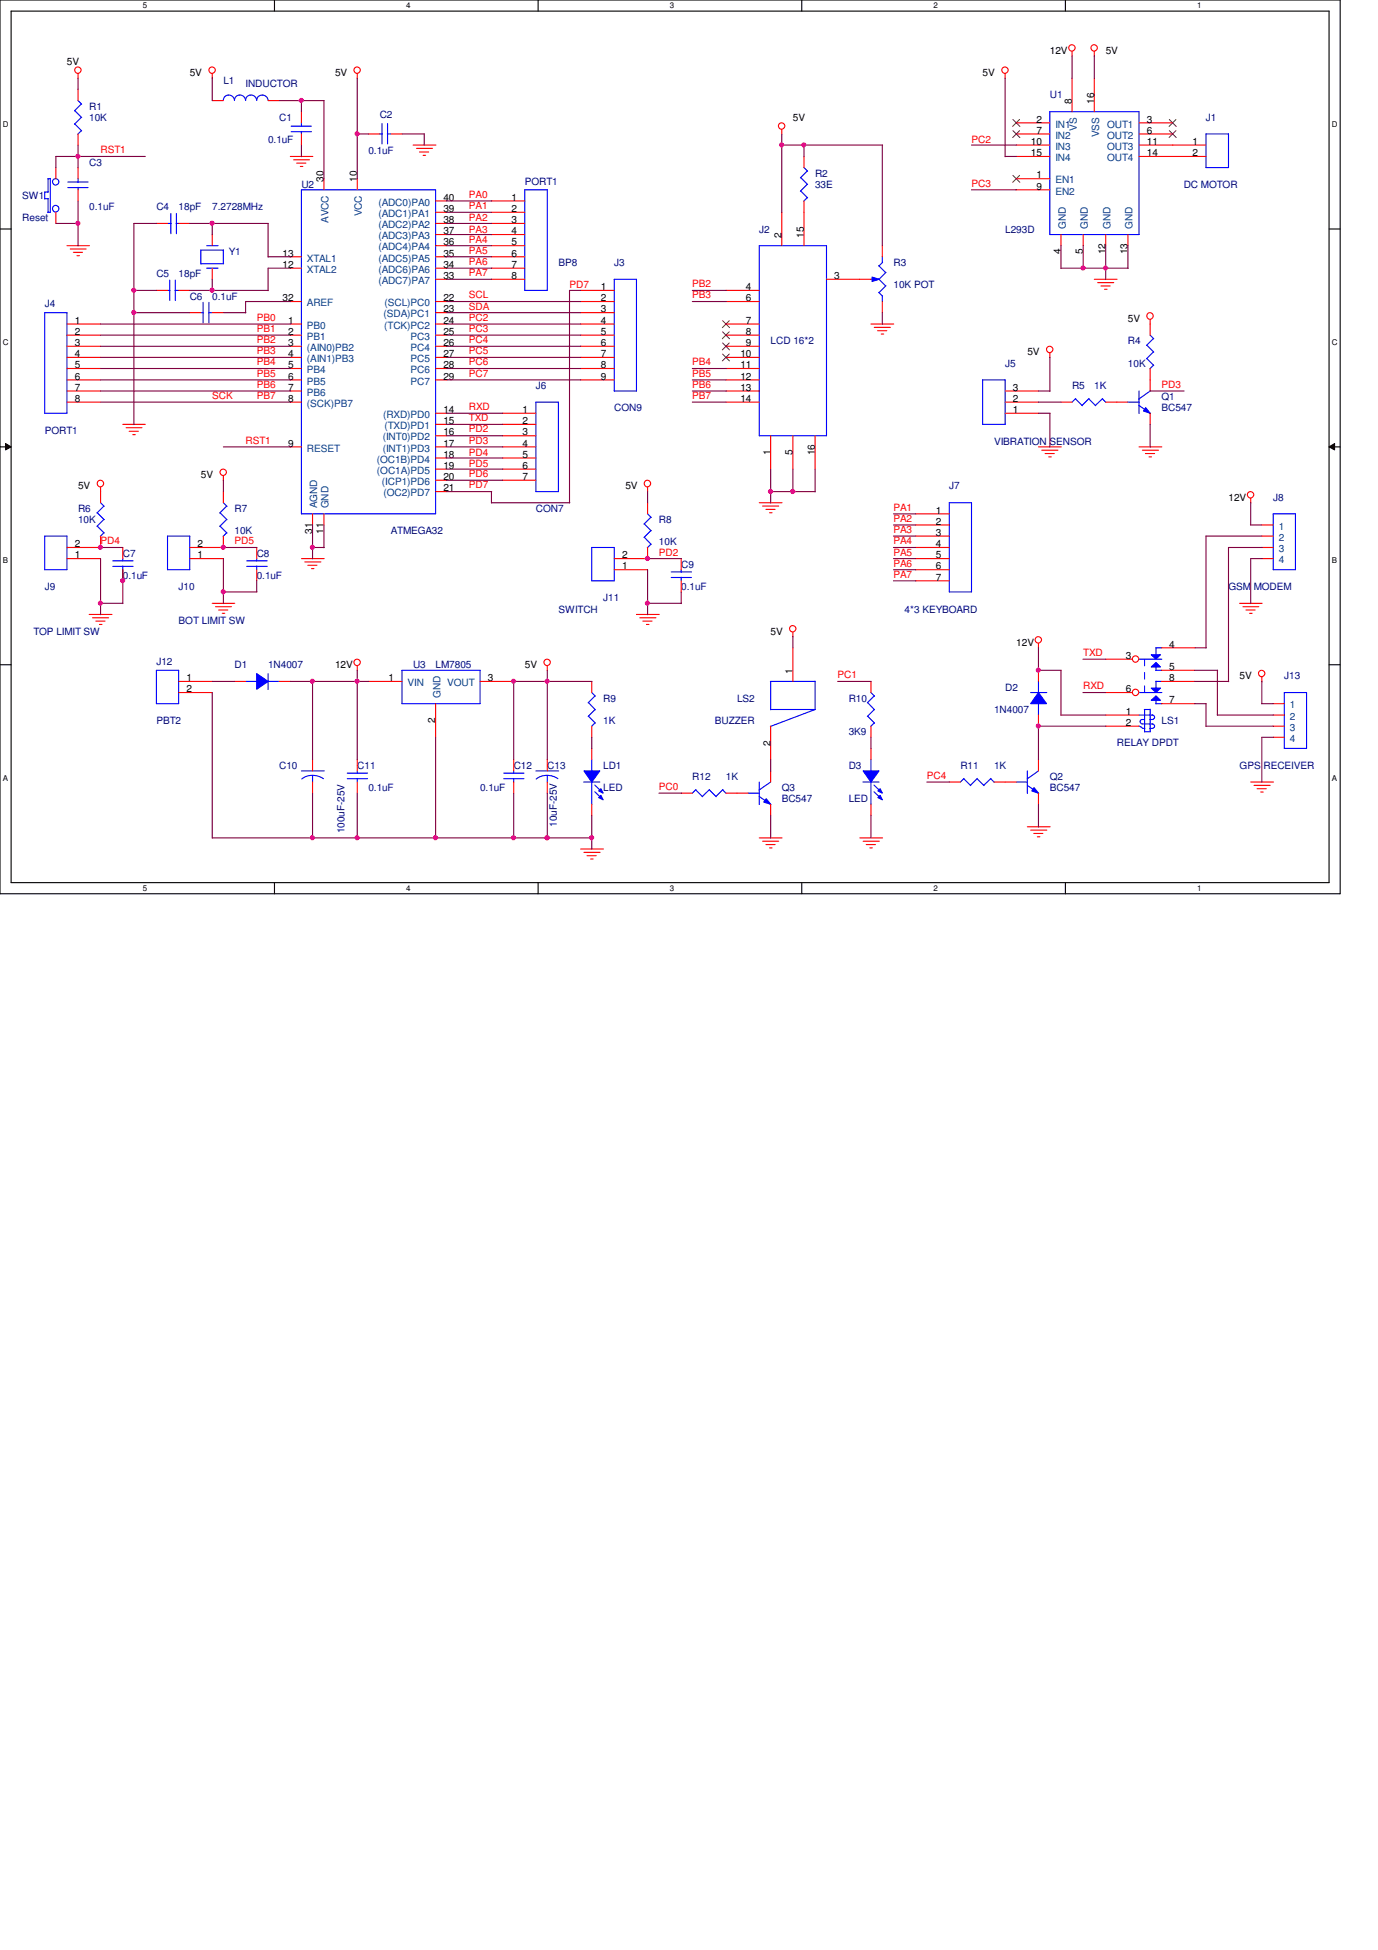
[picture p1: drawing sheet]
<svg xmlns="http://www.w3.org/2000/svg" width="210mm" height="297mm" viewBox="0 0 210 297" stroke-linecap="round" stroke-linejoin="round" font-family="sans-serif">
<path d="M0 0h204.2v136.1h-204.2zM1.7 1.7h200.8v132.8h-200.8z" fill="none" stroke="#000" stroke-width=".17"/>
<g fill="#fff">
<path d="M21.8 .2h.6v1.3h-.6z"/>
<path d="M21.8 134.6h.6v1.4h-.6z"/>
</g>
<path d="M41.8 0v1.7M41.8 134.5v1.6" fill="none" stroke="#000" stroke-width=".17"/>
<g fill="#fff">
<path d="M61.9 .2h.6v1.3h-.6z"/>
<path d="M61.9 134.6h.6v1.4h-.6z"/>
</g>
<path d="M82 0v1.7M82 134.5v1.6" fill="none" stroke="#000" stroke-width=".17"/>
<g fill="#fff">
<path d="M102.1 .2h.6v1.3h-.6z"/>
<path d="M102.1 134.6h.6v1.4h-.6z"/>
</g>
<path d="M122.2 0v1.7M122.2 134.5v1.6" fill="none" stroke="#000" stroke-width=".17"/>
<g fill="#fff">
<path d="M142.2 .2h.7v1.3h-.7z"/>
<path d="M142.2 134.6h.7v1.4h-.7z"/>
</g>
<path d="M162.3 0v1.7M162.3 134.5v1.6" fill="none" stroke="#000" stroke-width=".17"/>
<g fill="#fff">
<path d="M182.4 .2h.6v1.3h-.6z"/>
<path d="M182.4 134.6h.6v1.4h-.6z"/>
<path d="M.4 18.3h.9v1.3h-.9z"/>
<path d="M202.9 18.3h.9v1.3h-.9z"/>
<path d="M.4 51.5h.9v1.3h-.9z"/>
<path d="M202.9 51.5h.9v1.3h-.9z"/>
</g>
<path d="M0 34.9h1.7M202.5 34.9h1.7" fill="none" stroke="#000" stroke-width=".17"/>
<g fill="#fff">
<path d="M.4 84.7h.8v1.3h-.8z"/>
<path d="M202.9 84.7h.8v1.3h-.8z"/>
</g>
<path d="M0 68.1h1.7M202.5 68.1h1.7" fill="none" stroke="#000" stroke-width=".17"/>
<path d="M.8 67.6l.9 .5-.9 .4zM202.5 68.1l.9-.5v.9z" fill="#000"/>
<path d="M.8 67.6l.9 .5-.9 .4zM202.5 68.1l.9-.5v.9z" fill="none" stroke="#000" stroke-width=".15"/>
<g fill="#fff">
<path d="M.4 117.9h.8v1.3h-.8z"/>
<path d="M202.9 117.9h.8v1.3h-.8z"/>
</g>
<path d="M0 101.3h1.7M202.5 101.3h1.7" fill="none" stroke="#000" stroke-width=".17"/>
<g fill="none" stroke="#f00" stroke-width=".17">
<path d="M11.9 11.2v.7M32.3 11.2v.7M54.4 11.2v.7M119.1 19.7v.7M153.2 11.2v.7M163.4 7.8v.8M166.8 7.8v.8M10.2 37.4h3.4M10.7 37.9h2.4M11.2 38.4h1.4M11.7 38.9h.4M44.2 23.8h3.5"/>
<path d="M44.2 39.1h1.7M44.7 24.3h2.5M45.2 24.8h1.4M45.8 25.4h.3M49.4 27.2v1.7M54.4 27.2v1.7M62.9 22.1h3.5M63.5 22.6h2.4M63.9 23.2h1.4M64.5 23.7h.4M66.4 37.4h1.7M66.4 39.1h1.7"/>
<path d="M66.4 30.6h1.7M66.4 32.3h1.7M66.4 34h1.7M66.4 35.7h1.7M178.7 23.8h5.1M178.7 22.1h5.1M10.2 49.4h5.1M10.2 51.1h5.1M10.2 52.7h5.1M10.2 54.4h5.1M10.2 56.1h5.1M10.2 57.9h5.1"/>
<path d="M10.2 59.6h5.1M44.2 49.4h1.7M44.2 40.9h1.7M44.2 45.9h1.7M44.2 51.1h1.7M44.2 52.7h1.7M44.2 54.4h1.7M44.2 56.1h1.7M44.2 57.9h1.7M44.2 59.6h1.7M66.4 49.4h1.7M66.4 42.5h1.7"/>
<path d="M66.4 40.9h1.7M66.4 45.9h1.7M66.4 47.6h1.7M66.4 51.1h1.7M66.4 52.7h1.7M66.4 54.4h1.7M66.4 56.1h1.7M66.4 57.9h1.7M132.7 49.4h3.5M133.2 49.9h2.5M133.7 50.4h1.4M134.3 50.9h.4"/>
<path d="M160 53.8v.7M166.8 42.5h3.4M167.3 43.1h2.4M167.8 43.6h1.4M168.3 44.1h.4M175.3 48.7v.7M10.2 61.3h5.1M15.3 74.2v.7M18.7 64.6h3.4M19.2 65.2h2.4M19.7 65.7h1.4M20.2 66.2h.4"/>
<path d="M34 72.5v.7M44.2 68.1h1.7M44.2 61.3h1.7M47.6 78.3v1.7M49.4 78.3v1.7M66.4 64.6h1.7M66.4 68.1h1.7M66.4 62.9h1.7M66.4 66.4h1.7M66.4 69.8h1.7M66.4 71.5h1.7M66.4 73.2h1.7"/>
<path d="M66.4 74.9h1.7M98.7 74.2v.7M115.7 76.6h3.5M116.2 77.1h2.5M116.7 77.6h1.4M117.3 78.1h.3M158.2 68.1h3.5M158.7 68.6h2.5M159.3 69.1h1.4M159.8 69.6h.4M161.7 61.3h1.7M168.5 61.3h1.7"/>
<path d="M173.6 68.1h3.4M174.1 68.6h2.4M174.5 69.1h1.4M175.1 69.6h.4M190.6 75.9v.7M13.6 93.6h3.5M14.1 94.1h2.5M14.6 94.6h1.4M15.2 95.1h.3M32.3 91.9h3.5M32.9 92.4h2.4M33.3 92.9h1.4"/>
<path d="M33.9 93.4h.3M39.1 83.4v1.7M39.1 86.8v1.7M45.9 85.1h3.5M46.4 85.6h2.5M46.9 86.1h1.4M47.5 86.6h.3M93.6 85.1h5.1M93.6 86.8h5.1M97 93.6h3.5M97.5 94.1h2.4M98 94.6h1.4"/>
<path d="M98.5 95.1h.4M120.8 96.3v.7M158.2 98v.7M188.9 91.9h3.4M189.4 92.4h2.4M189.9 92.9h1.4M190.4 93.4h.4M47.6 115.7v1.7M47.6 119.1v1.7M54.4 101.4v.8M83.4 101.4v.8M190.6 119.1h3.5"/>
<path d="M191.1 119.6h2.4M192.3 103.1v.7M88.5 129.3h3.4M89 129.8h2.4M89.5 130.3h1.3M90 130.9h.4M103.8 120.8h1.7M110.6 120.8h1.7M115.7 127.6h3.5M116.2 128.1h2.5M116.7 128.7h1.4M117.3 129.2h.3"/>
<path d="M131 127.6h3.5M131.5 128.1h2.5M132 128.7h1.4M132.5 129.2h.4M156.5 125.9h3.5M157.1 126.4h2.4M157.5 127h1.4M158.1 127.5h.4M191.6 120.1h1.4M192.1 120.6h.4"/>
<circle cx="11.9" cy="10.7" r=".49"/>
<circle cx="32.3" cy="10.7" r=".49"/>
<circle cx="54.4" cy="10.7" r=".49"/>
<circle cx="119.1" cy="19.2" r=".49"/>
<circle cx="153.1" cy="10.7" r=".49"/>
<circle cx="163.3" cy="7.3" r=".49"/>
<circle cx="166.7" cy="7.3" r=".49"/>
<circle cx="160" cy="53.2" r=".49"/>
<circle cx="175.2" cy="48.1" r=".5"/>
<circle cx="15.3" cy="73.7" r=".5"/>
<circle cx="34" cy="71.9" r=".49"/>
<circle cx="98.6" cy="73.7" r=".5"/>
<circle cx="190.6" cy="75.4" r=".49"/>
<circle cx="120.8" cy="95.8" r=".49"/>
<circle cx="158.2" cy="97.5" r=".49"/>
<circle cx="54.4" cy="100.9" r=".49"/>
<circle cx="83.4" cy="100.9" r=".49"/>
<circle cx="192.3" cy="102.6" r=".49"/>
</g>
<g fill="none" stroke="#00f" stroke-width=".17">
<path d="M45.9 28.9h20.5v49.4h-20.5zM183.8 20.4h3.4v5.1h-3.4zM6.8 47.6h3.4v15.3h-3.4zM163.9 60.7l1 1.1M163.9 60.7l-.5 .6M165.9 60.7l1.1 1.1M165.9 60.7l-1 1.1M168 60.7l.5 .6M168 60.7l-1.1 1.1M37.6 86.3h3.1M37.6 85.4h3.1M39.1 85.1v.4"/>
<path d="M39.1 86.2v.6M90.2 83.4h3.4v5.1h-3.4zM45.9 117.4h3.5M47.6 118.1v1.1M49.3 118.6a2.84 2.84 0 0 0-3.3 .1M88.9 119.1h2.5M90.2 115.7v1.8M90.2 119.1v3.5M106 120.3l1.1 1.1M106 120.3l-.5 .5M108.1 120.3l1 1.1M108.1 120.3l-1.1 1"/>
<path d="M110.1 120.3l.6 .6M110.2 120.3l-1.1 1"/>
</g>
<path d="M89 117.4h2.4l-1.2 1.7z" fill-rule="evenodd" fill="#00f"/>
<path d="M89 117.4h2.4l-1.2 1.7z" fill="none" stroke="#00f" stroke-width=".17"/>
<path d="M91.6 121.2l.3 .6-.7-.3z" fill-rule="evenodd" fill="#00f"/>
<path d="M91.6 121.2l.3 .6-.7-.3z" fill="none" stroke="#00f" stroke-width=".17"/>
<path d="M91.6 120.1l.3 .7-.7-.3z" fill-rule="evenodd" fill="#00f"/>
<g fill="none" stroke="#00f" stroke-width=".17">
<path d="M160 17h13.6v18.7h-13.6zM6.8 29.3h.5M6.8 29.3v1M6.8 30.3h.6M7.3 27.2h.4M7.3 27.2v2.1M7.3 30.3v2.1M7.7 27.2v5.1h-.4M80 28.9h3.4v15.3h-3.4zM122 27.1l1.1 1M122 29.1l1.1 1M122.5 25.5l.6 .6"/>
<path d="M123 26l-1 1.1M123 28.1l-1 1M123 30.1l-.5 .5M149.7 57.9h3.5v6.7h-3.5zM194 78.3h3.4v8.5h-3.4zM25.5 81.7h3.4v5.1h-3.4zM37.4 103.8h1.8M40.9 102.6v2.4M40.9 103.8h1.7M52.9 118.6h3.1M52.9 117.8h3.1M54.4 117.4v.4"/>
<path d="M54.4 118.6v.5M76.8 118.6h3M76.8 117.8h3M78.3 117.4v.4M78.3 118.6v.5M90.6 119.6l1.1 1M132.2 107l1.1 1.1M132.2 109.1l1.1 1.1M132.7 105.5l.6 .5M133.2 106l-1 1.1M133.2 108.1l-1 1M133.2 110.1l-.5 .6"/>
<path d="M90.6 120.6l1.1 1.1M91.6 120.1l.3 .7-.7-.3z"/>
<circle cx="8.5" cy="31.8" r=".5"/>
<circle cx="8.5" cy="27.7" r=".49"/>
</g>
<g fill="none" stroke="#f00" stroke-width=".17">
<path d="M154.9 18.7h5.1M163.4 11.9v5.1M166.8 11.9v5.1M173.6 18.7h5.1M8.5 25.5v1.7M8.5 32.3v1.7M74.9 30.6h5.1M74.9 32.3h5.1M74.9 34h5.1M74.9 35.7h5.1M74.9 37.4h5.1M74.9 39.1h5.1"/>
<path d="M122.5 23.8v1.7M122.5 30.6v1.7M154.9 20.4h5.1M154.9 22.1h5.1M154.9 23.8h5.1M154.9 27.2h5.1M154.9 28.9h5.1M161.7 35.7v1.7M165.1 35.7v1.7M168.5 35.7v1.7M171.9 35.7v1.7M173.6 20.4h5.1"/>
<path d="M173.6 22.1h5.1M173.6 23.8h5.1M74.9 40.9h5.1M74.9 42.5h5.1M153.2 59.6h5M153.2 62.9h5M153.2 61.3h5M192.3 80h1.7M28.9 85.1h5.1M28.9 83.4h5.1M192.3 85.1h1.7M192.3 83.4h1.7"/>
<path d="M192.3 81.7h1.7M54.4 115.7v1.7M54.4 119.1v1.7M78.3 115.7v1.7M78.3 119.1v1.7M90.2 114v1.7M132.7 103.8v1.7M132.7 110.6v1.7M90.2 122.5v1.7"/>
</g>
<path d="M154.3 18.2l1.1 1.1M154.3 19.9l1.1 1.1M155.4 18.2l-1.1 1.1M155.4 19.9l-1.1 1.1M178.2 18.2l1 1.1M178.2 19.9l1 1.1M179.2 18.2l-1.1 1.1M179.2 19.9l-1.1 1.1M154.3 26.7l1.1 1.1M155.4 26.7l-1.1 1.1" fill="none" stroke="#804000" stroke-width=".15"/>
<path d="M39.1 102.6l1.8 1.2-1.8 1.2z" fill-rule="evenodd" fill="#00f"/>
<g fill="none" stroke="#00f" stroke-width=".17">
<path d="M173.6 59.6v3.4M174.8 52.6l1 1M174.8 54.6l1 1.1M175.3 51.1l.5 .5M175.3 59.6l-1.8 1.2M175.8 51.6l-1.1 1M175.8 53.6l-1.1 1.1M175.8 55.6l-.6 .6M14.8 78.1l1.1 1.1M15.3 76.6l.6 .5M15.8 77.1l-1 1M15.8 79.1l-1 1.1"/>
<path d="M171.8 61.3h1.8M173.6 61.8l1.7 1.2M14.8 80.1l1.1 1.1M15.8 81.2l-.5 .5M39.1 102.6l1.8 1.2-1.8 1.2z"/>
</g>
<path d="M175.3 49.4v1.7M175.3 56.1v1.8M15.3 74.9v1.7M15.3 81.7v1.7M35.7 103.8h1.7M42.5 103.8h1.7" fill="none" stroke="#f00" stroke-width=".17"/>
<path d="M174.6 62.1l.7 .8-1.1-.3z" fill="#00f"/>
<g fill="none" stroke="#00f" stroke-width=".17">
<path d="M34 15.3a.85 .85 0 0 1 .9-.8 .85 .85 0 0 1 .8 .8 .85 .85 0 0 1 .9-.8 .85 .85 0 0 1 .8 .8 .85 .85 0 0 1 .9-.8 .85 .85 0 0 1 .8 .8 .87 .87 0 0 1 .9-.8 .87 .87 0 0 1 .9 .8M44.4 19.2h3.1M45.9 18.7v.6M58.2 18.8v3.1M59.1 18.8v3.1M30.6 38.1h3.4M30.6 38.1v2.1M31.5 37.4h1.7M34 38.1v2.1M44.4 20.1h3.1M45.9 20v.4M57.9 20.4h.4"/>
<path d="M59 20.4h.6M115.7 37.4h10.2v29h-10.2zM30.6 47.6h.4M30.6 40.2h3.5M30.9 46.1v3.1M31.5 40.9h1.7M31.8 47.6h.5M31.8 46.1v3.1M93.6 42.5h3.4v17.1h-3.4zM144.7 76.6h3.3v13.6h-3.3zM174.6 62.1l.7 .8-1.1-.3zM6.8 81.7h3.4v5.1h-3.4z"/>
<path d="M102.3 88h3.1M102.3 87.1h3.1M103.8 86.8v.4M103.8 87.9v.6M23.8 102.1h3.4v5.1h-3.4zM61.3 102.1h11.9v5.1h-11.9zM81.7 117.4h3.4M83.4 118.1v1.1M85 118.6a2.84 2.84 0 0 0-3.3 .1M89.7 107l1 1.1M89.7 109.1l1 1.1M90.2 105.5l.5 .5"/>
<path d="M90.7 106l-1.1 1.1M90.7 108.1l-1.1 1M90.7 110.1l-.6 .6M146.9 118.6l1 1.1M146.9 118.6l-.6 .5M148.9 118.6l1 1.1M148.9 118.6l-1 1M151 118.6l.5 .6M151 118.6l-1.1 1M157.1 105.5h2.4M158.2 103.8v1.7M158.2 107.1v1.8"/>
</g>
<g fill="none" stroke="#f00" stroke-width=".17">
<path d="M32.3 15.3h1.7M40.9 15.3h1.6M45.9 17v1.7M32.3 35.7v1.7M45.9 20.4v1.7M56.1 20.4h1.8M59.6 20.4h1.7M119.1 32.3v5.1M122.5 32.3v5.1M28.9 47.6h1.7M32.3 47.6h1.7M32.3 40.9v1.6"/>
<path d="M88.5 47.6h5.1M88.5 44.2h5.1M88.5 45.9h5.1M88.5 49.4h5.1M88.5 51.1h5.1M88.5 52.7h5.1M88.5 54.4h5.1M88.5 56.1h5.1M88.5 57.9h5.1M110.6 44.2h5.1M110.6 45.9h5.1M110.6 49.4h5.1"/>
<path d="M110.6 51.1h5.1M110.6 52.7h5.1M110.6 54.4h5.1M110.6 56.1h5.1M110.6 57.9h5.1M110.6 59.6h5.1M125.9 42.5h5.1M175.3 57.9v1.7M110.6 61.3h5.1M117.4 66.4v5.1M120.8 66.4v5.1M124.2 66.4v5.1"/>
<path d="M139.5 78.3h5.2M139.5 80h5.2M170.2 61.3h1.7M175.3 62.9v1.7M10.2 85.1h5.1M10.2 83.4h5.1M103.8 85.1v1.7M103.8 88.5v1.7M139.5 85.1h5.2M139.5 83.4h5.2M139.5 81.7h5.2M139.5 86.8h5.2"/>
<path d="M139.5 88.5h5.2M27.2 103.8h5.1M27.2 105.5h5.1M56.1 103.8h5.2M66.4 107.2v5.1M73.2 103.8h5.1M83.4 115.7v1.7M83.4 119.1v1.7M90.2 103.8v1.7M90.2 110.6v1.7M144.7 119.1h1.6M151.5 119.1h1.7"/>
</g>
<path d="M110.1 48.9l1.1 1M110.1 50.5l1.1 1.1M110.1 52.2l1.1 1.1M110.1 53.9l1.1 1.1M111.1 48.9l-1 1M111.1 50.5l-1 1.1M111.1 52.2l-1 1.1M111.1 53.9l-1 1.1" fill="none" stroke="#804000" stroke-width=".15"/>
<path d="M158.2 105.5l1.3 1.7h-2.4z" fill-rule="evenodd" fill="#00f"/>
<g fill="none" stroke="#00f" stroke-width=".17">
<path d="M11.4 16.8l1 1.1M11.4 18.9l1 1M11.9 15.3l.5 .6M12.4 15.8l-1.1 1.1M12.4 17.9l-1.1 1M12.4 19.9l-.5 .5M25.5 34h.6M26 32.5v3.1M26.8 34h.4M26.9 32.5v3.1M117.4 103.8h6.8M117.4 103.8v4.3"/>
<path d="M117.4 108.1h6.8M124.2 103.8v4.3l-6.8 2.6M131.5 119.1h2.4M132.7 115.7v1.8M132.7 119.1v3.5M158.2 105.5l1.3 1.7h-2.4zM195.7 105.5h3.4v8.5h-3.4z"/>
</g>
<path d="M11.9 13.6v1.7M11.9 20.4v1.7M23.8 34h1.7M27.2 34h1.7M120.8 98.7v5.1M117.4 110.6v5.1M158.2 102.1v1.7M158.2 108.9v1.7M194 107.2h1.7M194 108.9h1.7M194 110.6h1.7M194 112.3h1.7" fill="none" stroke="#f00" stroke-width=".17"/>
<path d="M131.5 117.4h2.4l-1.2 1.7z" fill-rule="evenodd" fill="#00f"/>
<path d="M131.5 117.4h2.4l-1.2 1.7z" fill="none" stroke="#00f" stroke-width=".17"/>
<path d="M133.8 121.5l.3-.3 .4 .6z" fill-rule="evenodd" fill="#00f"/>
<path d="M133.8 121.5l.3-.3 .4 .6z" fill="none" stroke="#00f" stroke-width=".17"/>
<path d="M134.1 120.1l.4 .7-.7-.3z" fill-rule="evenodd" fill="#00f"/>
<g fill="none" stroke="#00f" stroke-width=".17">
<path d="M33.5 78.1l1.1 1.1M34 76.6l.6 .5M34.5 77.1l-1 1M34.5 79.1l-1 1.1M33.5 80.1l1.1 1.1M34.5 81.2l-.5 .5M115.7 119.1v3.5M117.4 119.1l-1.7 1.3M133.2 119.6l1.1 1M114 120.8h1.7M115.7 121.3l1.8 1.3M133.2 120.6l1.1 1.1"/>
<path d="M134.1 120.1l.4 .7-.7-.3z"/>
</g>
<path d="M34 74.9v1.7M34 81.7v1.7M132.7 114v1.7M132.7 122.5v1.7" fill="none" stroke="#f00" stroke-width=".17"/>
<path d="M116.8 121.7l.6 .8-1-.3z" fill="#00f"/>
<path d="M81.7 61.3h3.4v13.6h-3.4zM17.2 86.3h3.1M17.2 85.4h3.1M18.7 85.1v.4M18.7 86.2v.6M116.8 121.7l.6 .8-1-.3z" fill="none" stroke="#00f" stroke-width=".17"/>
<path d="M76.6 62.9h5.1M76.6 64.6h5.1M76.6 66.4h5.1M76.6 68.1h5.1M76.6 69.8h5.1M76.6 71.5h5.1M76.6 73.2h5.1M18.7 83.4v1.7M18.7 86.8v1.7M117.4 117.4v1.7M112.3 120.8h1.7M117.4 122.5v1.7" fill="none" stroke="#f00" stroke-width=".17"/>
<path d="M132.9 42.2l1 .3-1 .4z" fill="#00f"/>
<g fill="none" stroke="#00f" stroke-width=".17">
<path d="M134.5 39.1v.9M134.5 40l-.6 .5M132.7 42.5h.4M132.9 42.2l1 .3-1 .4zM133.9 44.5l.6 .6M133.9 42.5l1.1 1.1M133.9 40.5l1.1 1M134.5 45v.9M135 43.5l-1.1 1.1M135 41.5l-1.1 1M98.2 79.8l1 1.1M98.7 78.3l.5 .5"/>
<path d="M99.2 78.8l-1.1 1M98.2 81.8l1 1.1M99.2 80.8l-1.1 1.1M99.2 82.9l-.6 .5M154.8 119.1h1.7M156.5 119.6l1.8 1.3M156.5 117.4v3.5M158.2 117.4l-1.7 1.3"/>
</g>
<path d="M134.5 37.4v1.7M131 42.5h1.7M134.5 45.9v1.7M98.7 76.6v1.7M98.7 83.4v1.7" fill="none" stroke="#f00" stroke-width=".17"/>
<path d="M157.6 120l.6 .8-1-.3z" fill="#00f"/>
<path d="M10.3 27.7h3.1M10.3 28.6h3.1M11.9 27.2v.6M11.9 28.5v.4M157.6 120l.6 .8-1-.3z" fill="none" stroke="#00f" stroke-width=".17"/>
<path d="M11.9 25.5v1.7M11.9 28.9v1.7M153.2 119.1h1.7M158.2 115.7v1.7M158.2 120.8v1.7" fill="none" stroke="#f00" stroke-width=".17"/>
<path d="M175.4 101.6l.7-.7 .7 .7z" fill="#00f"/>
<path d="M175.4 101.6l.7-.7 .7 .7z" fill="none" stroke="#00f" stroke-width=".17"/>
<path d="M175.4 99.7h1.4l-.7 .7z" fill="#00f"/>
<g fill="none" stroke="#00f" stroke-width=".17">
<path d="M175.4 99.7h1.4l-.7 .7zM176.1 98.6v1.1M176.1 98.7h.9M173.5 110.6l.3 .1M173.6 100.4h3.4M173.6 108.9h2M173.9 110.7l.3 .3M174.1 110.3h1.5M174.2 111h.3M174.4 108.1h.9M174.4 109.6h-.4a.34 .34 0 0 0-.3 .3 .34 .34 0 0 0 .3 .4M174.4 108.1v3.4"/>
<path d="M174.4 111.5h.9M175.2 109.6h.4M175.2 111h.4M175.3 108v3.5M175.6 108.9a.34 .34 0 0 1 .3 .4 .34 .34 0 0 1-.3 .3M175.6 110.3a.34 .34 0 0 1 .3 .3 .34 .34 0 0 1-.3 .4M176.1 101.6v.6M176.1 102.1h.9"/>
</g>
<path d="M175.4 104.8h1.4l-.7 .7z" fill="#00f"/>
<path d="M175.4 104.8h1.4l-.7 .7z" fill="none" stroke="#00f" stroke-width=".17"/>
<path d="M175.4 106.7l.7-.7 .7 .7z" fill="#00f"/>
<path d="M25.5 44.2h.4M25.9 42.7v3.1M26.7 44.2h.5M26.7 42.7v3.1M173.6 105.5h3.4M175.4 106.7l.7-.7 .7 .7zM176.1 107.2h.9M176.1 103.8v1M176.1 106.7v.5M176.1 103.8h.9" fill="none" stroke="#00f" stroke-width=".17"/>
<path d="M174.4 100.4v5.1" fill="none" stroke="#00f" stroke-width=".15" stroke-dasharray="1 1 1 1 1 1 1 1"/>
<g fill="none" stroke="#f00" stroke-width=".17">
<path d="M23.8 44.2h1.7M27.2 44.2h1.7M177 98.7h5.1M168.5 100.4h4.1M168.5 105.5h4.1M168.5 108.9h5.1M168.5 110.6h5.1M177 102.1h5.1M177 103.8h5.1M177 107.2h5.1"/>
<circle cx="173" cy="105.5" r=".49"/>
<circle cx="173" cy="100.4" r=".49"/>
</g>
<g fill="none" stroke="#800040" stroke-width=".17">
<path d="M11.9 11.9v1.7M32.3 11.9v3.4M42.5 15.3h6.9M45.9 15.3v1.8M49.4 15.3v12M54.4 11.9v15.4M153.2 11.9v12M163.4 8.5v3.4M166.8 8.5v3.4M8.5 34h3.4M11.9 22.1v3.5M11.9 30.6v6.9"/>
<path d="M22.1 23.8h-13.6v1.8M23.9 34h-3.5v30.7M28.9 34h12M32.3 34v1.8M40.9 39.1h3.4M40.9 34v5.2M45.9 22.1v1.8M54.4 20.4h1.8M61.3 20.4h3.4M64.6 20.4v1.7M68.1 34h6.8M68.1 39.1h6.8"/>
<path d="M68.1 30.6h6.8M68.1 37.4h6.8M68.1 35.7h6.8M68.1 32.3h6.8M119.1 20.4v12M119.1 22.1h15.4M122.5 22.1v1.8M134.5 22.1v15.4M148 22.1h6.9M148 28.9h6.9M153.2 23.8h1.7M161.7 37.4v3.5"/>
<path d="M165.1 37.4v3.5M168.5 37.4v5.2M171.9 37.4v3.5M15.3 57.9h29M15.3 51.1h29M15.3 52.7h29M15.3 59.6h29M15.3 49.4h29M15.3 54.4h29M15.3 56.1h29M20.4 44.2h3.5M20.4 47.6h8.6"/>
<path d="M28.9 44.2h12M32.3 42.5v1.8M34 47.6h3.5M44.3 40.9h-3.4v3.4M44.3 45.9h-6.9v1.8M68.1 57.9h20.4M68.1 51.1h20.4M68.1 52.7h20.4M68.1 49.4h20.4M68.1 54.4h20.4M68.1 45.9h20.4M68.1 42.5h6.8"/>
<path d="M68.1 56.1h20.4M68.1 47.6h20.4M68.1 40.9h6.8M88.5 44.2h-1.7v32.4M105.5 57.9h5.2M105.5 59.6h5.2M105.5 44.2h5.2M105.5 45.9h5.2M105.5 56.1h5.2M134.5 47.6v1.8M158.2 59.6h1.8M160 54.4v5.2"/>
<path d="M161.7 40.9h10.2M175.3 59.6h5.1M15.3 61.3h29M34 68.1h10.3M34 73.1v1.8M47.6 80v5.1M49.4 80v3.4M68.1 71.5h8.5M68.1 73.2h8.5M68.1 66.4h8.5M68.1 64.6h8.5M68.1 68.1h8.5"/>
<path d="M68.1 62.9h8.5M68.1 74.9h6.8M68.1 69.8h8.5M74.9 74.9v1.7M74.9 76.6h11.9M98.7 74.9v1.7M105.5 61.3h5.2M117.4 74.9h6.8M117.4 71.5v5.1M120.8 71.5v3.4M124.2 71.5v3.4M136.1 80h3.5"/>
<path d="M136.1 78.3h3.5M158.2 61.3h3.5M158.2 62.9h1.8M160 62.9v5.2M175.3 64.6v3.5M190.5 80h1.8M190.6 76.5v3.5M15.3 83.4h3.4M15.3 91.9h3.4M15.3 85.1v8.5M18.7 86.8v5.1M34 85.1v6.8"/>
<path d="M34 83.4h5.2M34 90.2h5.2M39.1 88.4v1.8M47.6 83.4h1.8M98.7 91.9h5.1M98.7 86.8v6.8M98.7 85.1h5.1M103.8 90.2v1.7M120.8 96.9v1.8M136.1 83.4h3.5M136.1 85.1h3.5M136.1 81.7h3.5"/>
<path d="M136.1 86.8h3.5M136.1 88.5h3.5M158.2 98.7v3.5M182.1 98.7h1.7M192.3 83.4h-5.1v20.4M192.3 85.1h-1.7v6.8M192.3 81.7h-8.5v17M32.3 103.8h3.5M32.3 105.5v22.2M44.2 103.8h12M47.6 103.8v11.9M54.4 102.1v13.6"/>
<path d="M66.4 112.3v15.4M83.4 102.1v13.6M90.2 112.3v1.7M90.2 103.8h-11.9v11.9M117.4 115.7v1.8M127.6 103.8h5.2M132.7 112.3v1.7M141.2 119.1h3.5M158.2 102.1h3.5M161.7 102.1v6.9M161.7 108.9h6.8M165 100.4h3.5"/>
<path d="M165 105.5h3.5M168.5 110.6h-10.3v5.1M182.1 103.8h5.1M182.1 102.1h3.4M182.1 107.2h1.7M183.8 110.6h10.3M183.8 107.2v3.5M185.5 108.9h8.6M185.5 102.1v6.9M192.2 107.2h1.8M192.3 103.8v3.4M194.1 112.3h-1.8v6.9"/>
<path d="M32.3 127.6h57.9M47.6 120.8v6.9M54.4 120.8v6.9M78.3 120.8v6.9M83.4 120.8v6.9M90.2 124.2v5.2M100.4 120.8h3.4M117.4 124.2v3.5M132.7 124.2v3.4M158.2 122.5v3.5"/>
</g>
<circle cx="11.9" cy="34" r=".32" fill="#f0f"/>
<circle cx="11.9" cy="34" r=".32" fill="none" stroke="#f0f" stroke-width=".17"/>
<circle cx="32.3" cy="34" r=".32" fill="#f0f"/>
<circle cx="32.3" cy="34" r=".32" fill="none" stroke="#f0f" stroke-width=".17"/>
<circle cx="32.3" cy="44.2" r=".32" fill="#f0f"/>
<circle cx="32.3" cy="44.2" r=".32" fill="none" stroke="#f0f" stroke-width=".17"/>
<circle cx="11.9" cy="23.8" r=".32" fill="#f0f"/>
<circle cx="11.9" cy="23.8" r=".32" fill="none" stroke="#f0f" stroke-width=".17"/>
<circle cx="45.9" cy="15.3" r=".32" fill="#f0f"/>
<circle cx="45.9" cy="15.3" r=".32" fill="none" stroke="#f0f" stroke-width=".17"/>
<circle cx="47.6" cy="103.8" r=".32" fill="#f0f"/>
<circle cx="47.6" cy="103.8" r=".32" fill="none" stroke="#f0f" stroke-width=".17"/>
<circle cx="54.4" cy="103.8" r=".32" fill="#f0f"/>
<circle cx="54.4" cy="103.8" r=".32" fill="none" stroke="#f0f" stroke-width=".17"/>
<circle cx="119.1" cy="22.1" r=".32" fill="#f0f"/>
<circle cx="119.1" cy="22.1" r=".32" fill="none" stroke="#f0f" stroke-width=".17"/>
<circle cx="20.4" cy="44.2" r=".32" fill="#f0f"/>
<circle cx="20.4" cy="44.2" r=".32" fill="none" stroke="#f0f" stroke-width=".17"/>
<circle cx="20.4" cy="47.6" r=".32" fill="#f0f"/>
<circle cx="20.4" cy="47.6" r=".32" fill="none" stroke="#f0f" stroke-width=".17"/>
<circle cx="83.4" cy="127.6" r=".32" fill="#f0f"/>
<circle cx="83.4" cy="127.6" r=".32" fill="none" stroke="#f0f" stroke-width=".17"/>
<circle cx="90.1" cy="127.6" r=".32" fill="#f0f"/>
<circle cx="90.1" cy="127.6" r=".32" fill="none" stroke="#f0f" stroke-width=".17"/>
<circle cx="78.2" cy="103.8" r=".32" fill="#f0f"/>
<circle cx="78.2" cy="103.8" r=".32" fill="none" stroke="#f0f" stroke-width=".17"/>
<circle cx="54.4" cy="20.4" r=".32" fill="#f0f"/>
<circle cx="54.4" cy="20.4" r=".32" fill="none" stroke="#f0f" stroke-width=".17"/>
<circle cx="83.4" cy="103.8" r=".32" fill="#f0f"/>
<circle cx="83.4" cy="103.8" r=".32" fill="none" stroke="#f0f" stroke-width=".17"/>
<circle cx="122.5" cy="22.1" r=".32" fill="#f0f"/>
<circle cx="122.5" cy="22.1" r=".32" fill="none" stroke="#f0f" stroke-width=".17"/>
<circle cx="34" cy="90.1" r=".32" fill="#f0f"/>
<circle cx="34" cy="90.1" r=".32" fill="none" stroke="#f0f" stroke-width=".17"/>
<circle cx="15.3" cy="83.4" r=".32" fill="#f0f"/>
<circle cx="15.3" cy="83.4" r=".32" fill="none" stroke="#f0f" stroke-width=".17"/>
<circle cx="18.7" cy="88.4" r=".32" fill="#f0f"/>
<circle cx="18.7" cy="88.4" r=".32" fill="none" stroke="#f0f" stroke-width=".17"/>
<circle cx="54.4" cy="127.6" r=".32" fill="#f0f"/>
<circle cx="54.4" cy="127.6" r=".32" fill="none" stroke="#f0f" stroke-width=".17"/>
<circle cx="78.2" cy="127.6" r=".32" fill="#f0f"/>
<circle cx="78.2" cy="127.6" r=".32" fill="none" stroke="#f0f" stroke-width=".17"/>
<circle cx="15.3" cy="91.9" r=".32" fill="#f0f"/>
<circle cx="15.3" cy="91.9" r=".32" fill="none" stroke="#f0f" stroke-width=".17"/>
<circle cx="47.6" cy="83.4" r=".32" fill="#f0f"/>
<circle cx="47.6" cy="83.4" r=".32" fill="none" stroke="#f0f" stroke-width=".17"/>
<circle cx="117.4" cy="74.9" r=".32" fill="#f0f"/>
<circle cx="117.4" cy="74.9" r=".32" fill="none" stroke="#f0f" stroke-width=".17"/>
<circle cx="120.8" cy="74.9" r=".32" fill="#f0f"/>
<circle cx="120.8" cy="74.9" r=".32" fill="none" stroke="#f0f" stroke-width=".17"/>
<circle cx="47.6" cy="127.6" r=".32" fill="#f0f"/>
<circle cx="47.6" cy="127.6" r=".32" fill="none" stroke="#f0f" stroke-width=".17"/>
<circle cx="66.4" cy="127.6" r=".32" fill="#f0f"/>
<circle cx="66.4" cy="127.6" r=".32" fill="none" stroke="#f0f" stroke-width=".17"/>
<circle cx="83.4" cy="127.6" r=".32" fill="#f0f"/>
<circle cx="83.4" cy="127.6" r=".32" fill="none" stroke="#f0f" stroke-width=".17"/>
<circle cx="34" cy="83.4" r=".32" fill="#f0f"/>
<circle cx="34" cy="83.4" r=".32" fill="none" stroke="#f0f" stroke-width=".17"/>
<circle cx="98.7" cy="91.9" r=".32" fill="#f0f"/>
<circle cx="98.7" cy="91.9" r=".32" fill="none" stroke="#f0f" stroke-width=".17"/>
<circle cx="98.7" cy="85.1" r=".32" fill="#f0f"/>
<circle cx="98.7" cy="85.1" r=".32" fill="none" stroke="#f0f" stroke-width=".17"/>
<circle cx="168.5" cy="40.8" r=".32" fill="#f0f"/>
<circle cx="168.5" cy="40.8" r=".32" fill="none" stroke="#f0f" stroke-width=".17"/>
<circle cx="165" cy="40.8" r=".32" fill="#f0f"/>
<circle cx="165" cy="40.8" r=".32" fill="none" stroke="#f0f" stroke-width=".17"/>
<circle cx="158.2" cy="110.6" r=".32" fill="#f0f"/>
<circle cx="158.2" cy="110.6" r=".32" fill="none" stroke="#f0f" stroke-width=".17"/>
<circle cx="158.2" cy="102.1" r=".32" fill="#f0f"/>
<circle cx="158.2" cy="102.1" r=".32" fill="none" stroke="#f0f" stroke-width=".17"/>
<g font-size="1.5">
<text x="10.2" y="9.9">5V</text>
<text x="28.9" y="11.6">5V</text>
<text x="51.1" y="11.6">5V</text>
<text x="149.7" y="11.6">5V</text>
<text x="160" y="8.2">12V</text>
<text x="168.5" y="8.2">5V</text>
<text x="163.3" y="15.8" transform="rotate(-90 163.3 15.8)">8</text>
<text x="166.7" y="15.8" transform="rotate(-90 166.7 15.8)">16</text>
<text x="120.8" y="18.4">5V</text>
<text x="157.1" y="22.1">10</text>
<text x="157.1" y="23.8">15</text>
<text x="157.9" y="18.7">2</text>
<text x="157.9" y="20.4">7</text>
<text x="174.8" y="18.7">3</text>
<text x="174.8" y="20.4">6</text>
<text x="174.8" y="22.1">11</text>
<text x="174.8" y="23.8">14</text>
<text x="181.7" y="22.1">1</text>
<text x="181.7" y="23.8">2</text>
<text x="49.3" y="27.7" transform="rotate(-90 49.3 27.7)">30</text>
<text x="54.4" y="27.7" transform="rotate(-90 54.4 27.7)">10</text>
<text x="157.9" y="27.2">1</text>
<text x="157.9" y="28.9">9</text>
<text x="67.6" y="30.6">40</text>
<text x="67.6" y="32.3">39</text>
<text x="67.6" y="34">38</text>
<text x="67.6" y="35.7">37</text>
<text x="77.9" y="30.6">1</text>
<text x="77.9" y="32.3">2</text>
<text x="77.9" y="34">3</text>
<text x="77.9" y="35.7">4</text>
<text x="43.1" y="39.1">13</text>
<text x="43.1" y="40.8">12</text>
<text x="67.6" y="37.4">36</text>
<text x="67.6" y="39.1">35</text>
<text x="67.6" y="40.8">34</text>
<text x="77.9" y="37.4">5</text>
<text x="77.9" y="39.1">6</text>
<text x="77.9" y="40.8">7</text>
<text x="119.1" y="36.2" transform="rotate(-90 119.1 36.2)">2</text>
<text x="122.5" y="36.2" transform="rotate(-90 122.5 36.2)">15</text>
<text x="161.6" y="38.7" transform="rotate(-90 161.6 38.7)">4</text>
<text x="165" y="38.7" transform="rotate(-90 165 38.7)">5</text>
<text x="168.4" y="38.7" transform="rotate(-90 168.4 38.7)">12</text>
<text x="171.8" y="38.7" transform="rotate(-90 171.8 38.7)">13</text>
<text x="43.1" y="45.9">32</text>
<text x="67.6" y="45.9">22</text>
<text x="67.6" y="47.6">23</text>
<text x="67.6" y="42.5">33</text>
<text x="77.9" y="42.5">8</text>
<text x="91.6" y="44.2">1</text>
<text x="91.6" y="45.9">2</text>
<text x="91.6" y="47.6">3</text>
<text x="113.7" y="44.2">4</text>
<text x="113.7" y="45.9">6</text>
<text x="127.1" y="42.5">3</text>
<text x="11.4" y="49.3">1</text>
<text x="11.4" y="51">2</text>
<text x="11.4" y="52.7">3</text>
<text x="43.9" y="49.3">1</text>
<text x="43.9" y="51">2</text>
<text x="43.9" y="52.7">3</text>
<text x="67.6" y="49.3">24</text>
<text x="67.6" y="51">25</text>
<text x="67.6" y="52.7">26</text>
<text x="91.6" y="49.3">4</text>
<text x="91.6" y="51">5</text>
<text x="91.6" y="52.7">6</text>
<text x="113.7" y="49.3">7</text>
<text x="113.7" y="51">8</text>
<text x="113.7" y="52.7">9</text>
<text x="171.9" y="49">5V</text>
<text x="11.4" y="54.4">4</text>
<text x="11.4" y="56.1">5</text>
<text x="11.4" y="57.8">6</text>
<text x="11.4" y="59.5">7</text>
<text x="43.9" y="54.4">4</text>
<text x="43.9" y="56.1">5</text>
<text x="43.9" y="57.8">6</text>
<text x="43.9" y="59.5">7</text>
<text x="67.6" y="54.4">27</text>
<text x="67.6" y="56.1">28</text>
<text x="67.6" y="57.8">29</text>
<text x="91.6" y="54.4">7</text>
<text x="91.6" y="56.1">8</text>
<text x="91.6" y="57.8">9</text>
<text x="112.8" y="54.4">10</text>
<text x="112.8" y="56.1">11</text>
<text x="112.8" y="57.8">12</text>
<text x="112.8" y="59.5">13</text>
<text x="154.3" y="59.5">3</text>
<text x="156.5" y="54.1">5V</text>
<text x="11.4" y="61.2">8</text>
<text x="43.9" y="61.2">8</text>
<text x="67.6" y="62.9">14</text>
<text x="67.6" y="64.6">15</text>
<text x="79.6" y="62.9">1</text>
<text x="79.6" y="64.6">2</text>
<text x="112.8" y="61.2">14</text>
<text x="154.3" y="62.9">1</text>
<text x="154.3" y="61.2">2</text>
<text x="43.9" y="68">9</text>
<text x="67.6" y="66.3">16</text>
<text x="67.6" y="68">17</text>
<text x="67.6" y="69.7">18</text>
<text x="67.6" y="71.4">19</text>
<text x="79.6" y="66.3">3</text>
<text x="79.6" y="68">4</text>
<text x="79.6" y="69.7">5</text>
<text x="79.6" y="71.4">6</text>
<text x="117.4" y="69.4" transform="rotate(-90 117.4 69.4)">1</text>
<text x="120.8" y="69.4" transform="rotate(-90 120.8 69.4)">5</text>
<text x="124.2" y="69.4" transform="rotate(-90 124.2 69.4)">16</text>
<text x="11.9" y="74.5">5V</text>
<text x="30.6" y="72.9">5V</text>
<text x="67.6" y="73.1">20</text>
<text x="67.6" y="74.8">21</text>
<text x="79.6" y="73.1">7</text>
<text x="95.3" y="74.5">5V</text>
<text x="187.2" y="76.3">12V</text>
<text x="11.4" y="83.4">2</text>
<text x="30.1" y="83.4">2</text>
<text x="47.6" y="81.3" transform="rotate(-90 47.6 81.3)">31</text>
<text x="49.3" y="81.3" transform="rotate(-90 49.3 81.3)">11</text>
<text x="142.6" y="78.2">1</text>
<text x="142.6" y="79.9">2</text>
<text x="142.6" y="81.6">3</text>
<text x="142.6" y="83.4">4</text>
<text x="11.4" y="85">1</text>
<text x="30.1" y="85">1</text>
<text x="94.8" y="86.7">1</text>
<text x="94.8" y="85">2</text>
<text x="142.6" y="85">5</text>
<text x="142.6" y="86.7">6</text>
<text x="142.6" y="88.4">7</text>
<text x="51.1" y="101.8">12V</text>
<text x="80" y="101.8">5V</text>
<text x="117.4" y="96.7">5V</text>
<text x="154.9" y="98.4">12V</text>
<text x="171.5" y="100.4">3</text>
<text x="178.2" y="98.6">4</text>
<text x="28.4" y="103.8">1</text>
<text x="28.4" y="105.5">2</text>
<text x="59.2" y="103.8">1</text>
<text x="74.3" y="103.8">3</text>
<text x="120.8" y="102.6" transform="rotate(-90 120.8 102.6)">1</text>
<text x="171.5" y="105.5">6</text>
<text x="178.2" y="102.1">5</text>
<text x="178.2" y="103.8">8</text>
<text x="178.2" y="107.1">7</text>
<text x="188.9" y="103.5">5V</text>
<text x="66.3" y="110.2" transform="rotate(-90 66.3 110.2)">2</text>
<text x="117.4" y="113.6" transform="rotate(-90 117.4 113.6)">2</text>
<text x="171.5" y="108.9">1</text>
<text x="171.5" y="110.6">2</text>
</g>
<g font-size="1.5" fill="#000080">
<text x="13.6" y="16.7">R1</text>
<text x="34" y="12.8">L1</text>
<text x="37.4" y="13.3">INDUCTOR</text>
<text x="57.9" y="17.9">C2</text>
<text x="160" y="15">U1</text>
<text x="13.6" y="18.4">10K</text>
<text x="40.9" y="21.8">0.1uF</text>
<text x="42.5" y="18.4">C1</text>
<text x="56.1" y="23.5">0.1uF</text>
<text x="183.8" y="18.4">J1</text>
<text x="13.6" y="25.2">C3</text>
<text x="45.9" y="28.6">U2</text>
<text x="80" y="28.1">PORT1</text>
<text x="124.2" y="26.9">R2</text>
<text x="124.2" y="28.6">33E</text>
<text x="180.4" y="28.6">DC MOTOR</text>
<text x="3.4" y="30.3">SW1</text>
<text x="3.4" y="33.7">Reset</text>
<text x="13.6" y="32">0.1uF</text>
<text x="23.8" y="32">C4</text>
<text x="27.2" y="32">18pF</text>
<text x="32.3" y="32">7.2728MHz</text>
<text x="115.7" y="35.4">J2</text>
<text x="153.2" y="35.4">L293D</text>
<text x="34.9" y="38.8">Y1</text>
<text x="85.1" y="40.5">BP8</text>
<text x="93.6" y="40.5">J3</text>
<text x="136.1" y="40.5">R3</text>
<text x="6.8" y="46.8">J4</text>
<text x="23.8" y="42.2">C5</text>
<text x="27.2" y="42.2">18pF</text>
<text x="28.9" y="45.6">C6</text>
<text x="32.3" y="45.6">0.1uF</text>
<text x="136.1" y="43.9">10K POT</text>
<text x="117.4" y="52.5">LCD 16*2</text>
<text x="171.9" y="52.5">R4</text>
<text x="81.7" y="59.3">J6</text>
<text x="153.2" y="55.8">J5</text>
<text x="163.4" y="59.3">R5</text>
<text x="166.8" y="59.3">1K</text>
<text x="171.9" y="55.8">10K</text>
<text x="93.6" y="62.7">CON9</text>
<text x="177" y="61">Q1</text>
<text x="177" y="62.7">BC547</text>
<text x="6.8" y="66">PORT1</text>
<text x="151.5" y="67.8">VIBRATION SENSOR</text>
<text x="11.9" y="78">R6</text>
<text x="35.7" y="78">R7</text>
<text x="81.7" y="78">CON7</text>
<text x="144.7" y="74.5">J7</text>
<text x="194" y="76.3">J8</text>
<text x="11.9" y="79.7">10K</text>
<text x="35.7" y="81.4">10K</text>
<text x="59.6" y="81.4">ATMEGA32</text>
<text x="100.4" y="79.7">R8</text>
<text x="100.4" y="83.1">10K</text>
<text x="6.8" y="89.9">J9</text>
<text x="18.7" y="84.8">C7</text>
<text x="18.7" y="88.2">0.1uF</text>
<text x="27.2" y="89.9">J10</text>
<text x="39.1" y="84.8">C8</text>
<text x="39.1" y="88.2">0.1uF</text>
<text x="103.8" y="86.5">C9</text>
<text x="103.8" y="89.9">0.1uF</text>
<text x="187.2" y="89.9">GSM MODEM</text>
<text x="27.2" y="95">BOT LIMIT SW</text>
<text x="85.1" y="93.3">SWITCH</text>
<text x="91.9" y="91.6">J11</text>
<text x="137.8" y="93.3">4*3 KEYBOARD</text>
<text x="5.1" y="96.7">TOP LIMIT SW</text>
<text x="23.8" y="101.3">J12</text>
<text x="35.7" y="101.8">D1</text>
<text x="40.9" y="101.8">1N4007</text>
<text x="62.9" y="101.8">U3</text>
<text x="66.4" y="101.8">LM7805</text>
<text x="91.9" y="106.9">R9</text>
<text x="112.3" y="106.9">LS2</text>
<text x="129.3" y="106.9">R10</text>
<text x="153.2" y="105.2">D2</text>
<text x="195.7" y="103.5">J13</text>
<text x="23.8" y="110.3">PBT2</text>
<text x="91.9" y="110.3">1K</text>
<text x="108.9" y="110.3">BUZZER</text>
<text x="129.3" y="112">3K9</text>
<text x="151.5" y="108.6">1N4007</text>
<text x="170.2" y="113.7">RELAY DPDT</text>
<text x="177" y="110.3">LS1</text>
<text x="42.5" y="117.1">C10</text>
<text x="54.4" y="117.1">C11</text>
<text x="78.3" y="117.1">C12</text>
<text x="83.4" y="117.1">C13</text>
<text x="91.9" y="117.1">LD1</text>
<text x="105.5" y="118.8">R12</text>
<text x="110.6" y="118.8">1K</text>
<text x="129.3" y="117.1">D3</text>
<text x="146.3" y="117.1">R11</text>
<text x="151.5" y="117.1">1K</text>
<text x="160" y="118.8">Q2</text>
<text x="188.9" y="117.1">GPS RECEIVER</text>
<text x="56.1" y="120.5">0.1uF</text>
<text x="73.2" y="120.5">0.1uF</text>
<text x="84.8" y="125.9" transform="rotate(-90 84.8 125.9)">10uF-25V</text>
<text x="91.9" y="120.5">LED</text>
<text x="119.1" y="120.5">Q3</text>
<text x="119.1" y="122.2">BC547</text>
<text x="129.3" y="122.2">LED</text>
<text x="160" y="120.5">BC547</text>
<text x="52.5" y="127" transform="rotate(-90 52.5 127)">100uF-25V</text>
</g>
<g font-size="1.5" fill="#f00">
<text x="15.3" y="23.3">RST1</text>
<text x="148" y="21.8">PC2</text>
<text x="148" y="28.4">PC3</text>
<text x="71.5" y="33.7">PA2</text>
<text x="71.5" y="30.1">PA0</text>
<text x="71.5" y="35.4">PA3</text>
<text x="71.5" y="31.8">PA1</text>
<text x="71.5" y="40.3">PA6</text>
<text x="71.5" y="38.7">PA5</text>
<text x="71.5" y="37">PA4</text>
<text x="71.5" y="42.1">PA7</text>
<text x="71.5" y="47.2">SDA</text>
<text x="71.5" y="45.5">SCL</text>
<text x="86.8" y="43.9">PD7</text>
<text x="105.5" y="45.5">PB3</text>
<text x="105.5" y="43.8">PB2</text>
<text x="39.1" y="50.6">PB1</text>
<text x="39.1" y="52.3">PB2</text>
<text x="39.1" y="54">PB3</text>
<text x="39.1" y="48.9">PB0</text>
<text x="71.5" y="54">PC5</text>
<text x="71.5" y="52.3">PC4</text>
<text x="71.5" y="50.6">PC3</text>
<text x="71.5" y="48.9">PC2</text>
<text x="39.1" y="55.7">PB4</text>
<text x="39.1" y="57.4">PB5</text>
<text x="39.1" y="59.1">PB6</text>
<text x="71.5" y="55.7">PC6</text>
<text x="71.5" y="57.4">PC7</text>
<text x="105.5" y="55.7">PB4</text>
<text x="105.5" y="59.1">PB6</text>
<text x="105.5" y="57.4">PB5</text>
<text x="177" y="59.1">PD3</text>
<text x="32.3" y="60.8">SCK</text>
<text x="39.1" y="60.8">PB7</text>
<text x="71.5" y="64.2">TXD</text>
<text x="71.5" y="62.5">RXD</text>
<text x="71.5" y="65.9">PD2</text>
<text x="105.5" y="60.8">PB7</text>
<text x="37.4" y="67.6">RST1</text>
<text x="71.5" y="67.6">PD3</text>
<text x="71.5" y="69.5">PD4</text>
<text x="71.5" y="71.2">PD5</text>
<text x="71.5" y="74.4">PD7</text>
<text x="71.5" y="72.7">PD6</text>
<text x="136.1" y="77.8">PA1</text>
<text x="15.3" y="82.9">PD4</text>
<text x="35.7" y="82.9">PD5</text>
<text x="136.1" y="79.5">PA2</text>
<text x="136.1" y="82.9">PA4</text>
<text x="136.1" y="81.2">PA3</text>
<text x="100.4" y="84.6">PD2</text>
<text x="136.1" y="86.3">PA6</text>
<text x="136.1" y="88">PA7</text>
<text x="136.1" y="84.6">PA5</text>
<text x="165.1" y="99.9">TXD</text>
<text x="127.6" y="103.3">PC1</text>
<text x="165.1" y="105">RXD</text>
<text x="141.2" y="118.7">PC4</text>
<text x="100.4" y="120.4">PC0</text>
</g>
<g font-size="1.5" fill="#004080">
<text x="160.8" y="19.4">IN1</text>
<text x="160.8" y="21.1">IN2</text>
<text x="160.8" y="22.8">IN3</text>
<text x="164.1" y="19.9" transform="rotate(-90 164.1 19.9)">VS</text>
<text x="167.5" y="20.9" transform="rotate(-90 167.5 20.9)">VSS</text>
<text x="168.7" y="19.4">OUT1</text>
<text x="168.7" y="21.1">OUT2</text>
<text x="168.7" y="22.8">OUT3</text>
<text x="160.8" y="24.6">IN4</text>
<text x="160.8" y="27.9">EN1</text>
<text x="160.8" y="29.6">EN2</text>
<text x="168.7" y="24.6">OUT4</text>
<text x="50.1" y="34" transform="rotate(-90 50.1 34)">AVCC</text>
<text x="55.2" y="33" transform="rotate(-90 55.2 33)">VCC</text>
<text x="57.7" y="31.3">(ADC0)PA0</text>
<text x="57.7" y="33.1">(ADC1)PA1</text>
<text x="57.7" y="34.8">(ADC2)PA2</text>
<text x="162.4" y="34.9" transform="rotate(-90 162.4 34.9)">GND</text>
<text x="165.8" y="34.9" transform="rotate(-90 165.8 34.9)">GND</text>
<text x="169.2" y="34.9" transform="rotate(-90 169.2 34.9)">GND</text>
<text x="172.6" y="34.9" transform="rotate(-90 172.6 34.9)">GND</text>
<text x="46.8" y="39.8">XTAL1</text>
<text x="46.8" y="41.6">XTAL2</text>
<text x="57.7" y="36.4">(ADC3)PA3</text>
<text x="57.7" y="38.1">(ADC4)PA4</text>
<text x="57.7" y="39.8">(ADC5)PA5</text>
<text x="57.7" y="41.6">(ADC6)PA6</text>
<text x="46.8" y="46.7">AREF</text>
<text x="57.7" y="43.3">(ADC7)PA7</text>
<text x="58.6" y="46.7">(SCL)PC0</text>
<text x="46.8" y="50.1">PB0</text>
<text x="46.8" y="51.8">PB1</text>
<text x="46.8" y="53.5">(AIN0)PB2</text>
<text x="58.5" y="48.3">(SDA)PC1</text>
<text x="58.5" y="50.1">(TCK)PC2</text>
<text x="62.6" y="51.8">PC3</text>
<text x="62.6" y="53.5">PC4</text>
<text x="46.8" y="55.2">(AIN1)PB3</text>
<text x="46.8" y="56.9">PB4</text>
<text x="46.8" y="58.6">PB5</text>
<text x="62.6" y="55.2">PC5</text>
<text x="62.6" y="56.9">PC6</text>
<text x="62.6" y="58.6">PC7</text>
<text x="46.8" y="60.3">PB6</text>
<text x="46.8" y="62">(SCK)PB7</text>
<text x="58.4" y="63.7">(RXD)PD0</text>
<text x="58.6" y="65.4">(TXD)PD1</text>
<text x="46.8" y="68.8">RESET</text>
<text x="57.4" y="70.5">(OC1B)PD4</text>
<text x="58.3" y="67.1">(INT0)PD2</text>
<text x="58.3" y="68.8">(INT1)PD3</text>
<text x="48.3" y="77.4" transform="rotate(-90 48.3 77.4)">AGND</text>
<text x="50.1" y="77.4" transform="rotate(-90 50.1 77.4)">GND</text>
<text x="57.4" y="72.2">(OC1A)PD5</text>
<text x="58.2" y="73.9">(ICP1)PD6</text>
<text x="58.4" y="75.6">(OC2)PD7</text>
<text x="194.9" y="80.7">1</text>
<text x="194.9" y="82.4">2</text>
<text x="194.9" y="84.1">3</text>
<text x="194.9" y="85.8">4</text>
<text x="62.1" y="104.5">VIN</text>
<text x="67.1" y="106.3" transform="rotate(-90 67.1 106.3)">GND</text>
<text x="68.1" y="104.5">VOUT</text>
<text x="196.6" y="107.9">1</text>
<text x="196.6" y="109.6">2</text>
<text x="196.6" y="111.3">3</text>
<text x="196.6" y="113">4</text>
</g>
<g font-size="1.2">
<text x="21.8" y="1.3">5</text>
<text x="61.9" y="1.3">4</text>
<text x="102.1" y="1.3">3</text>
<text x="142.2" y="1.3">2</text>
<text x="182.4" y="1.3">1</text>
<text x=".4" y="19.4">D</text>
<text x="202.9" y="19.4">D</text>
<text x=".4" y="52.6">C</text>
<text x="202.9" y="52.6">C</text>
<text x=".4" y="85.8">B</text>
<text x="202.9" y="85.8">B</text>
<text x=".4" y="119">A</text>
<text x="202.9" y="119">A</text>
<text x="21.8" y="135.7">5</text>
<text x="61.9" y="135.7">4</text>
<text x="102.1" y="135.7">3</text>
<text x="142.2" y="135.7">2</text>
<text x="182.4" y="135.7">1</text>
</g>
</svg>
